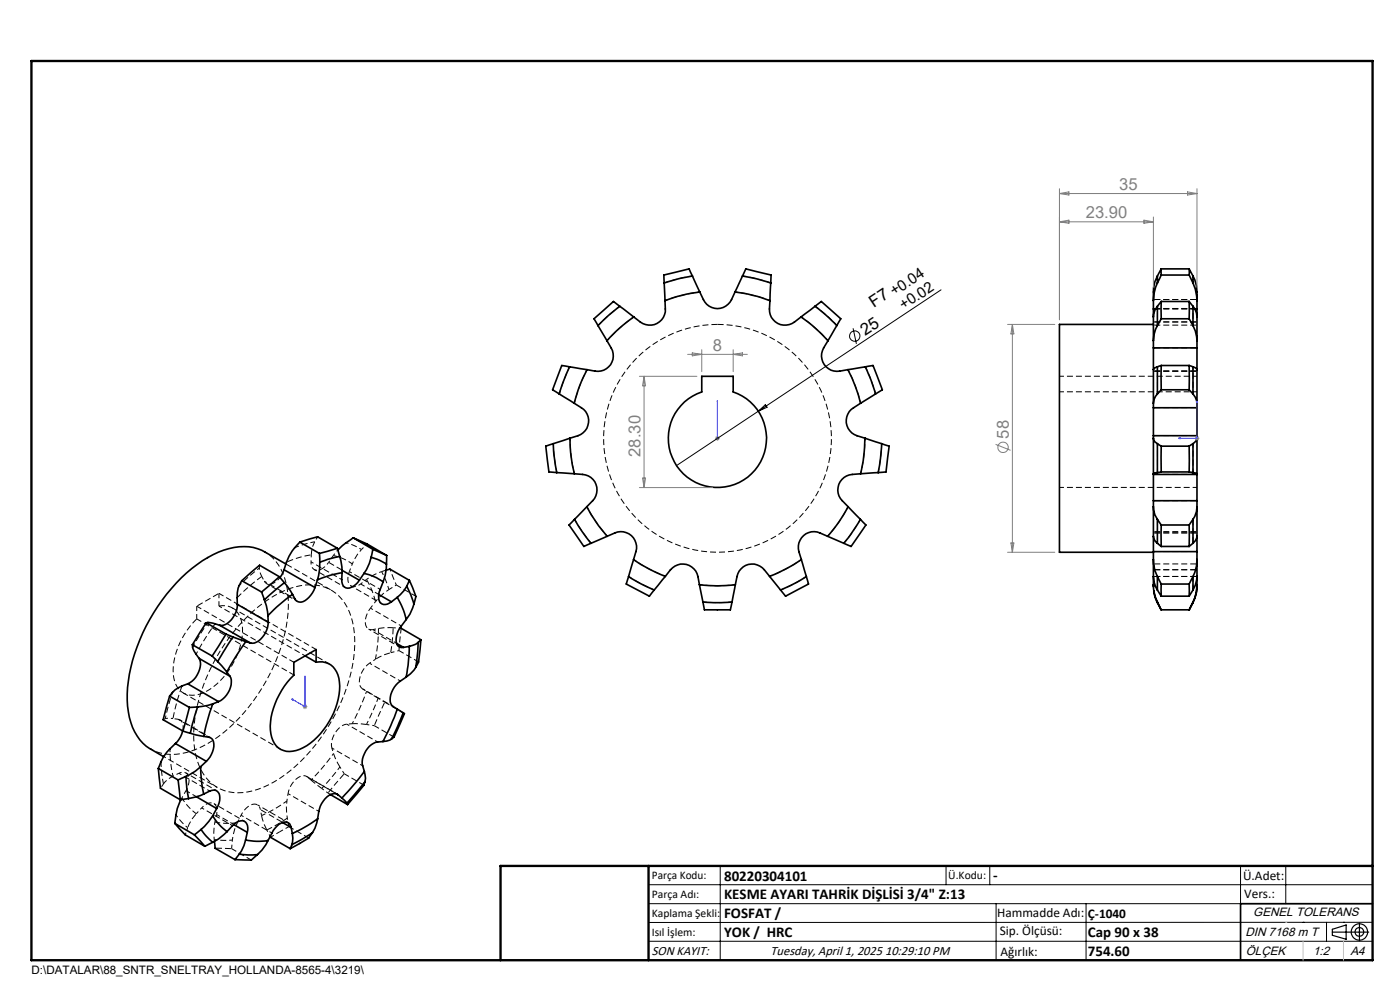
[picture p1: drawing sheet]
<svg xmlns="http://www.w3.org/2000/svg" width="297mm" height="210mm" viewBox="0 0 297 210" stroke-linecap="round" stroke-linejoin="round" font-family="sans-serif">
<g fill="none" stroke="#000" stroke-width=".21" stroke-dasharray="1.3 .6" stroke-dashoffset=".4" stroke-linecap="butt">
<path d="M146.9 58.5l-3 .6-3 .9M120.9 77.8l-1.3 2.8-.9 2.9M131.5 65l-2.4 1.9-2.2 2.1M163.5 60l-2.9-.9-3.1-.6M177.5 69l-2.2-2.1-2.4-1.9M117.4 94.1l.2 3.1 .5 3M185.8 83.5l-1-2.9-1.2-2.8M121.9 110.2l1.6 2.6 1.9 2.4M179 115.2l1.9-2.4 1.6-2.6M186.3 100.2l.5-3 .2-3.1M245.5 100.2v-6.1M253.1 100.2v-6.1"/>
<path d="M44.1 132l-3.2 5.2M133.4 122.3l2.6 1.5 2.8 1.3M149.1 127.7l3.1 .1 3.1-.1M165.6 125.1l2.8-1.3 2.7-1.5M77.7 153.7l2.5-5.6M45.9 172.8l3.7 2.1M55.5 173a29.4 29.4 0 0 0 5.4-3.1M65.2 164.8a1.85 1.85 0 0 0-2.4 .5l-1.1 1.4-.6 1.6"/>
</g>
<g fill="none" stroke="#000" stroke-width=".21" stroke-dasharray="1.3 .6" stroke-dashoffset=".6" stroke-linecap="butt">
<path d="M124.5 78.4a31.3 31.3 0 0 0-2.7 7.1M134.5 67.2a31.3 31.3 0 0 0-5.7 5.1M148.5 61.9a31.3 31.3 0 0 0-7.4 1.8M163.3 63.7a31.3 31.3 0 0 0-7.3-1.8M175.6 72.3a31.3 31.3 0 0 0-5.6-5.1M120.9 92.9a31.3 31.3 0 0 0 1 7.6M182.6 85.5a31.3 31.3 0 0 0-2.7-7.1M245.5 83.5v-5.7M253.1 83.5v-5.7M67.4 113.9l-.6 1M124.5 107.5a31.3 31.3 0 0 0 4.3 6.2M134.4 118.7a31.3 31.3 0 0 0 6.8 3.5"/>
<path d="M175.6 113.7a31.3 31.3 0 0 0 4.3-6.2M182.6 100.5a31.3 31.3 0 0 0 .9-7.6M45.6 132.3l-2.1 3.2-1.9 3.3M46.4 128.6l18.3 10.5M55.5 122.3l.6 1M58.2 126.4a38.1 38.1 0 0 0-16.3 23.3 20.6 20.6 0 0 0 .8 13.7 8.9 8.9 0 0 0 11 4.3 26.8 26.8 0 0 0 13.2-9.6 36.8 36.8 0 0 0 8.4-22.5 12.5 12.5 0 0 0-4.1-9.8 9.9 9.9 0 0 0-9.6-1l-3.4 1.6M78.6 129a4 4 0 0 0-.8 4 1.2 1.2 0 0 0 1.3 .6M79.1 133.6l1.2-.3M79.1 133.6l5 2.9M82.5 125.1l-1.2 .8-1.6 1.7M148.4 124a31.3 31.3 0 0 0 7.6 0M163.3 122.2a31.3 31.3 0 0 0 6.7-3.5"/>
<path d="M32 158.9a10.9 10.9 0 0 0 9.8-.1 33.4 33.4 0 0 0 15.3-15.6 31.4 31.4 0 0 0 3.8-18.2 10.5 10.5 0 0 0-4.7-8M36.1 158.8a24.3 24.3 0 0 0 .6 5.8M36.6 146.9l-1.5 5.6M70.4 158.7l.4 1.1M74.7 153.5l-1.1 .1M45.4 178.1l1.9 .2 2-.1M50.4 174.5l-.6 1.3-.5 2.4M55.2 171.7a1.46 1.46 0 0 0-1-1.2 1.46 1.46 0 0 0-1.6 .6l-.8 .8-.7 1"/>
</g>
<g fill="none" stroke="#000" stroke-width=".21" stroke-dasharray="1.3 .6" stroke-linecap="butt">
<path d="M152.2 68.8a24.2 24.2 0 0 0-21.2 35.8 24.2 24.2 0 0 0 41.6 1.4 24.2 24.2 0 0 0-18.8-37.1l-1.6-.1M55.1 119.9l-.1 .6M245.5 115.2v-5M253.1 115.2v-5M41.7 131.3a15.5 15.5 0 0 0-4.8 12.4 4.1 4.1 0 0 0 6.1 3.3 15.7 15.7 0 0 0 8.4-14.3 4.1 4.1 0 0 0-5-4.1M55.5 122.3l-2.6 2.1-2.6 2.4M79.7 127.6a16.1 16.1 0 0 0-2-4.7M80.3 133.3h.1M35.1 152.5l-.5 .1M70.8 159.8l1.3 2.9M38.4 169.6l.2-.3M45.5 178.5l-.1-.4"/>
<path d="M56.6 176.1l-.5-1.2-.6-1.9M56.6 176.1l4.4-2.6M70.1 168.5l-.5-.3"/>
</g>
<g fill="none" stroke="#000" stroke-width=".35">
<path d="M146.9 58.6l-3 .6-3 .8M146.9 58.6l1.5 3.3M146.9 58.6l-.7-1.6-5.4 1.3 .1 1.7M157.5 58.6l3 .6 3 .8M157.5 58.6l-1.6 3.3M157.5 58.6l.7-1.6 5.4 1.3-.1 1.7M245.5 58.6a9.4 9.4 0 0 0-.8 4.3v.9M245.5 58.6v1.4M246.3 58.3l-.8 1.7M246.3 57l-.8 1.6M246.3 57v1.3M246.3 58.3h6"/>
<path d="M246.3 57h6M252.3 58.3l.8 1.7M252.3 57v1.3M252.3 57l.8 1.6M253.1 58.6v1.4M253.1 58.6a9.4 9.4 0 0 1 .8 4.3v.9M120.8 77.8l-1.5 3.6-.7 2.2M120.8 77.8l3.7 .6M120.8 77.8l-1.6-.3-2 5.2 1.4 .9M124.5 78.4a30.5 30.5 0 0 0-2.7 7.1M126.9 69.1l1.9 3.2M128.8 72.3a4.7 4.7 0 0 1 1.2 3.9 3.3 3.3 0 0 1-3.7 2.5l-1.8-.3"/>
<path d="M131.5 65l-2.4 1.9-2.2 2.2M131.5 65l2.9 2.2M131.5 65l-1.4-1-4.1 3.6 .9 1.5M134.4 67.2a32.3 32.3 0 0 0-5.6 5.1M140.9 60l.2 3.8M141.1 63.8a4.6 4.6 0 0 1-.7 4 3.3 3.3 0 0 1-4.5 .5l-1.5-1.1M148.4 61.9a33.2 33.2 0 0 0-7.3 1.9M148.4 61.9a4.9 4.9 0 0 0 2.6 3.3 3.3 3.3 0 0 0 4.2-1.6l.7-1.7M148.9 79.8h6.6v3.3a10.4 10.4 0 0 1 5.1 16 10.4 10.4 0 0 1-16.8 0 10.4 10.4 0 0 1 5.1-16zM155.9 61.9a34.1 34.1 0 0 1 7.4 1.9M163.3 63.8a4.6 4.6 0 0 0 .7 4 3.3 3.3 0 0 0 4.5 .5l1.4-1.1M163.5 60l-.2 3.8"/>
<path d="M169.9 67.2a34.3 34.3 0 0 1 5.7 5.1M172.9 65l3 2.4 1.6 1.7M172.9 65l-3 2.2M172.9 65l1.3-1 1.9 1.6 2.3 2-.9 1.5M175.6 72.3a4.7 4.7 0 0 0-1.2 3.9 3.3 3.3 0 0 0 3.7 2.5l1.8-.3M177.5 69.1l-1.9 3.2M179.9 78.4a32.6 32.6 0 0 1 2.7 7.1M183.6 77.8l1.2 2.8 .9 3M183.6 77.8l-3.7 .6M183.6 77.8l1.6-.3 .9 2.3 1.1 2.9-1.5 .9M244.7 78.4v7.1M244.7 67.2v5.1"/>
<path d="M244.7 73.8v4.6M244.7 68.8h-19.9v48.3h19.9M244.7 65.5v1.7M244.7 63.8v1.7M244.7 72.3v1.5M244.7 73.8h9.2M244.7 65.5h.5M245.5 77.8v5.8M245.5 77.8l-.5 .2-.3 .4M245.5 65v4.1M245.5 69.1l-.7 2-.1 1.2M245.5 65l-.5 .8-.3 1.4"/>
<path d="M245.5 60l-.7 2.4-.1 1.4M246.3 77.5v5.2M246.3 77.5l-.8 .3M246.3 64l-.8 1M246.3 64v3.6M246.3 67.6l-.8 1.5M246.3 77.5h6M246.3 67.6h6M246.3 64h6M252.3 77.5v5.2M252.3 77.5l.8 .3M252.3 64v3.6"/>
<path d="M252.3 67.6l.8 1.5M252.3 64l.8 1M253.1 77.8v5.8M253.1 77.8l.7 .4 .1 .2M253.1 69.1l.5 1.1 .3 2.1M253.1 65v4.1M253.1 65l.7 1.4 .1 .8M253.1 60l.5 1.3 .3 2.5M253.5 65.5h.4M253.9 78.4v7.1M253.9 67.2v5.1M253.9 73.8v4.6"/>
<path d="M253.9 65.5v1.8M253.9 63.8v1.7M253.9 72.3v1.5M117.4 94.1l.1 2.3 .6 3.9M117.4 94.1l-1.6 .5 .3 3.1 .4 2.4 1.6 .2M118.6 83.6l3.2 1.9M120.9 92.9a29.1 29.1 0 0 0 .9 7.6M120.9 92.9l-3.5 1.2M121.8 85.5a4.7 4.7 0 0 1 3 2.9 3.3 3.3 0 0 1-2.2 4l-1.7 .5M182.6 85.5a4.8 4.8 0 0 0-3 2.9 3.3 3.3 0 0 0 2.2 4l1.7 .5M183.5 92.9a33.8 33.8 0 0 1-.9 7.6M183.5 92.9l3.5 1.2"/>
<path d="M185.7 83.6l-3.1 1.9M187 94.1l-.2 3.1-.5 3.1M187 94.1l1.6 .5-.6 5.5-1.7 .2M244.7 93l.3 .7 .5 .4M244.7 92.9v.1M244.7 92.9v7.6M244.7 86.5v5.9M244.7 85.5v1M244.7 92.4v.5M244.7 92.4h9.2M244.7 86.5h9.2M245.5 94.1l.8 .5"/>
<path d="M245.5 94.1v6.2M245.5 83.6l-.7 1.2-.1 .7M246.3 94.6v5.5M246.3 82.7l-.8 .9M246.3 94.6h6M246.3 82.7h6M252.3 94.6v5.5M252.3 82.7l.8 .9M253.1 94.1l-.8 .5M253.1 94.1v6.2M253.1 83.6l.5 .7 .3 1.2M253.9 93l-.1 .4-.7 .7"/>
<path d="M253.9 92.9v7.6M253.9 86.5v5.9M253.9 85.5v1M253.9 92.4v.6M60.7 119.7l-4.5-2.6a11 11 0 0 0-9.8 0 32.8 32.8 0 0 0-14.6 14.3 33.5 33.5 0 0 0-4.7 18.4 11.2 11.2 0 0 0 4.9 9.1l2.7 1.6M63.6 115l-.5 .5a10.5 10.5 0 0 0-2.8 5.4M63.6 115l3.8-1.1 4.2 2.4M63.6 115l4.2 2.4M67.8 117.4v1.9M67.8 119.3v1.4l-.5 2.3M71.6 116.3l-3.8 1.1M71.6 116.3l.5 1.7"/>
<path d="M72.1 118l-2.6 .7-1.7 .6M72.1 118l.4 2.3 .1 1.2M74.9 114.1l-2.3 1.6-.9 1M74.9 114.1l3 1.3 4.1 2.4M74.9 114.1l4.2 2.4M78.7 118.2l-.3 1.3-1.2 2.1M78.7 118.2l1.7 .6 1.6 .9M79.1 116.5l-.4 1.7M79.1 116.5l2.9 1.3M82 119.7l-.3 2.4-.4 1.3M82 117.8v1.9M118.1 100.3l3.7 .2"/>
<path d="M121.8 100.5a4.9 4.9 0 0 1 4 1.2 3.3 3.3 0 0 1-.1 4.5l-1.2 1.3M121.9 110.2l1.6 2.6 1.9 2.4M121.9 110.2l-1.2 1.2 3.2 4.5 1.5-.7M124.5 107.5a32.3 32.3 0 0 0 4.3 6.3M124.5 107.5l-2.6 2.7M128.8 113.8a4.6 4.6 0 0 1 4.1-.8 3.3 3.3 0 0 1 2 4l-.5 1.7M128.8 113.8l-3.4 1.4M134.4 118.7a31.8 31.8 0 0 0 6.7 3.6M134.4 118.7l-1.1 3.6M170 118.7a34.2 34.2 0 0 1-6.7 3.6M170 118.7l1.1 3.6M175.6 113.8a4.6 4.6 0 0 0-4.1-.8 3.4 3.4 0 0 0-2 4l.5 1.7"/>
<path d="M175.6 113.8l3.4 1.4M179.9 107.5a30.5 30.5 0 0 1-4.3 6.3M179.9 107.5l2.6 2.7M182.5 110.2l-2.1 3.2-1.4 1.8M182.5 110.2l1.2 1.2-3.1 4.5-1.6-.7M182.6 100.5a4.8 4.8 0 0 0-4 1.2 3.2 3.2 0 0 0 .1 4.5l1.2 1.3M186.3 100.3l-3.7 .2M244.7 107.5l.3 1.7 .5 1M244.7 113.8l.1 .5 .7 .9M244.7 107.5v6.3M244.7 100.6v5.6M244.7 113.8v3.2"/>
<path d="M244.7 118.7v3.2a5.4 5.4 0 0 0 .8 3.3M244.7 118.7l.3 2.3 .5 1.3M244.7 100.5v.1M244.7 106.2v1.3M244.7 117v1.7M244.7 100.6h9.2M244.7 106.2h9.2M244.7 117h9.2M245.5 100.3l-.8 .2M245.5 110.2l.8 1.2M245.5 115.2l.8 .7M245.5 110.2v5"/>
<path d="M246.3 100.1l-.8 .2M246.3 111.4v4.5M246.3 100.1h6M246.3 111.4h6M246.3 115.9h6M252.3 100.1l.8 .2M252.3 111.4v4.5M253.1 100.3l.8 .2M253.1 110.2l-.8 1.2M253.1 110.2v5M253.1 115.2l-.8 .7M253.9 107.5l-.1 1-.7 1.7"/>
<path d="M253.9 107.5v4.8a3.1 3.1 0 0 1-.8 2.9M253.9 100.6v5.6M253.9 113.7v3.3M253.9 118.7v1.5a9.9 9.9 0 0 1-.8 5M253.9 118.7l-.1 1.4-.7 2.2M253.9 100.5v.1M253.9 106.2v1.3M253.9 117v1.7M40.8 136.8l.1 .2a2.54 2.54 0 0 0 .7 1.8l.6 .9M40.8 136.8l4.2 2.4M42.2 139.7a4.4 4.4 0 0 1-1.9 5.1l-.5 .3M42.2 139.7l6.6 3.7"/>
<path d="M43.7 132.1l-2.9 4.7M43.7 132.1l1.4 .1 1.5 .4M43.7 132.1l4.2 2.4M45 139.2l1.2 1.1M46.6 132.6l6.6 3.8M47.9 134.5l-2.9 4.7M47.9 134.5l1.6 .6M49.5 135.1l-3.3 5.2M49.5 135.1l2.6 1M50.3 128.2a4.9 4.9 0 0 1-2.9 4.4h-.8M50.3 128.2l6.6 3.8M51.3 123.2l-.3 .4a5 5 0 0 0-.7 3.2v1.4"/>
<path d="M51.3 123.2l4.2 2.4M52.1 136.1l-2.1 3.2-1.9 3.2M52.1 136.1l1.1 .3M55.5 125.6l.6 1.6M56.1 127.2l.4 1.3 .3 2.1M56.8 130.6l.1 1.4M56.9 132a4.9 4.9 0 0 1-3 4.4h-.7M59.3 122.3l-3.8 3.3M59.3 122.3l1 1.3M59.3 122.3l-4.2-2.4-3.8 3.3M60.3 120.9l-.9 1.6M60.3 120.9l6.5 3.7"/>
<path d="M60.3 123.6l-4.2 3.6M60.3 123.6l1.8 2.5M62.1 126.1l-3.4 2.6-1.9 1.9M64.7 139.1l2.4 1.4M66.8 124.6a4.7 4.7 0 0 1-2.9 3.1 1.28 1.28 0 0 1-1.3-.6l-.5-1M67.3 123l-.5 1.6M72.5 121l3.7 2.1M72.6 121.5a21 21 0 0 0-5.3 1.5M72.6 121.5a3.3 3.3 0 0 0 .5 3 1.89 1.89 0 0 0 2.4-.5l.7-.9M77.2 121.6a10.9 10.9 0 0 1 4.1 1.8M77.2 121.6l-1 1.5M80.4 126.1l2.6 1.6"/>
<path d="M81.3 123.4a6 6 0 0 0-.9 3.8 1.35 1.35 0 0 0 2.2 .7l.4-.2M81.9 121l.8-.3 4.2 2.4M84.1 136.5l1.5 .8M84.3 126.7a16.9 16.9 0 0 1 1.9 4.7M84.3 126.7l-1.3 1M84.8 133.3h.3l4.2 2.4M86.2 131.4a8.1 8.1 0 0 0-2.1 3.6 1.72 1.72 0 0 0 1.1 2.4l.4-.1M86.3 124.3l-.6 1-1.4 1.4M86.3 124.3l.8 1.8 .7 2.1M86.8 137.1l-.2 4-.5 2.5M86.8 137.1l-1.2 .2M86.9 123.1l-.6 1.2"/>
<path d="M86.9 123.1l1.3 3.4-.4 1.7M87.8 128.2l-.8 2.1-.8 1.1M88.7 136.3l-.5 .4-1.4 .4M88.7 136.3l-.5 5.3M89.3 135.7l-.6 .6M89.3 135.7l-.5 4.7-.6 1.2M133.3 122.3l2.7 1.6 2.8 1.3M133.3 122.3l-.4 1.6 4.9 2.6 1-1.3M141.1 122.3a4.2 4.2 0 0 1 3.9-2.6 3.3 3.3 0 0 1 3.1 2.6l.3 1.7M141.1 122.3l-2.3 2.9M148.4 124a29.5 29.5 0 0 0 7.6 0M148.4 124l.7 3.7"/>
<path d="M149.1 127.7l2.3 .1 3.9-.1M149.1 127.7l.3 1.7h5.5l.4-1.7M156 124l-.7 3.7M163.3 122.3a4.9 4.9 0 0 0-3.3-2.6 3.3 3.3 0 0 0-3.6 2.6l-.4 1.7M163.3 122.3l2.3 2.9M171.1 122.3l-2 1.2-3.5 1.7M171.1 122.3l.4 1.6-4.8 2.6-1.1-1.3M244.7 124l.3 2.4 .5 1.3M244.7 124v.5M244.7 122.3v1.7M244.8 125.3l.2 1.3 .5 1.2M245.5 122.3v2.9"/>
<path d="M245.5 122.3l.8 1.6M245.5 125.2l.8 1.3M245.5 127.7l.8 1.7h6M245.5 127.7v.1M245.5 127.8l.8 1.6M246.3 123.9v2.6M246.3 123.9h6M246.3 126.5h6M252.3 123.9v2.6M253.1 122.3v2.9M253.1 122.3l-.8 1.6M253.1 125.2l-.8 1.3"/>
<path d="M253.1 127.7l-.8 1.7M253.1 127.7v.1M253.1 127.8l-.8 1.6M253.9 124v.2a7.4 7.4 0 0 1-.8 3.6M253.9 124l-.1 1.4-.7 2.3M253.9 122.3v1.7M36 147.7l-1.4 5 4.2 2.4M36 147.7l4.2 2.4M37.2 157.7a10.8 10.8 0 0 0-3.6 5.3M37.2 157.7l6.6 3.8M38.7 155l-.4 1.3-1.1 1.4M38.8 155.1l1.6 .4"/>
<path d="M39.8 145.1a5.8 5.8 0 0 0-3.8 2.6M39.8 145.1l6.6 3.7M40.2 150.1l-1.4 5M40.4 155.5l2.8 .7M41.9 150l-1.5 5.5M41.9 150l-1.7 .1M43.2 156.2a1.99 1.99 0 0 1 2 .8 4.3 4.3 0 0 1-1.4 4.5M45.1 149.3l-1.3 4.4-.6 2.5M45.1 149.3l-1 .3-2.2 .4M46.2 140.3l1.9 2.2M46.4 148.8l-1.3 .5M48.1 142.5l.7 .9"/>
<path d="M48.8 143.4a3.9 3.9 0 0 1-1.1 4.5l-1.3 .9M62.3 140.5l4.8-2.7v2.7a4 4 0 0 1 4.8 3.4 15.3 15.3 0 0 1-5.3 13.1 7.7 7.7 0 0 1-5.9 2.4 4.1 4.1 0 0 1-3.2-3.7 15.2 15.2 0 0 1 4.1-11.8l.7-.7zM81.2 157.3a4.3 4.3 0 0 0-4.3 3.7 4 4 0 0 0 .4 2.6M83 156.8l-.9 .4-.9 .1M84.3 150.4l-1.4 3.5-1.7 3.4M84.3 150.4l1.2 .8M85.5 151.2l-2.5 5.6M85.5 151.2l.3 .2-1 2.2-1.2 2.8-.6 .4M86.1 143.6a5.5 5.5 0 0 0-3.3 5.3 2.02 2.02 0 0 0 1.5 1.5M88.2 141.6l-1.1 1.3-1 .7M33.6 163l.4 4.2 4.2 2.4M33.6 163l4.2 2.4"/>
<path d="M37.1 174.7l2.2 2.4 4.2 2.4M37.1 174.7l4.1 2.4M37.8 165.4l.4 4.2M38.4 169.6a11.9 11.9 0 0 0-1.3 5.1M39.5 164.7l-1.7 .7M39.5 164.7l.1 2.4 .4 2.3M40 169.4l-1.8 .2M41.2 177.1l2.3 2.4M41.7 169l4.3 2.5M42.6 162.6l.2 3.8 .4 2M42.6 162.6l-1.1 1-2 1.1M42.7 176l-1.5 1.1"/>
<path d="M42.7 176l1.1 1.4 1.3 1.3M43.2 168.4a2.75 2.75 0 0 1 2.8-.6 2.96 2.96 0 0 1 0 3.7M43.2 168.4l-3.2 1M43.8 161.5l-1.2 1.1M45.1 173.1a12.2 12.2 0 0 0 3.1 3.3M45.1 173.1l-.8 1.1-1.6 1.8M45.1 178.7l-1.6 .8M45.5 178.5l.1 1.4 4.2 2.4M46 171.5l-.9 1.6M48.2 176.4a5.3 5.3 0 0 1 2.8-2.3 1.41 1.41 0 0 1 1.6 1.9l-.1 .6M48.2 176.4l-1.8 1.6-1.3 .7M49.6 174.9l2.9 1.7"/>
<path d="M52.1 178.2a12.4 12.4 0 0 0 4.8 .1M52.1 178.2l-.3 1.2-1 1.8M52.5 176.6l-.4 1.6M56.9 178.3l-1.3 2-1 1M57.3 177.4l4.3 2.6M59.9 174.5l1.9 1M61.8 175.5a1.33 1.33 0 0 0-2.2-.9l-.9 .7a8 8 0 0 0-1.8 3M61.8 175.5l.2 1.3M61.9 179.2l-.3 .8M62 176.8l.1 1-.2 1.4M66.3 176.6l-4.4 2.6M66.3 176.6l-.8 1.2-3.9 2.2"/>
<path d="M67.4 173.7l-2 1.3-3.4 1.8M67.4 173.7l-.6 2-.5 .9M70.1 168.5l3.6 2.2M71.4 168.4l.3 .2M71.7 168.6a2.12 2.12 0 0 0-2.8 .9l-.7 1a8.3 8.3 0 0 0-.8 3.2M71.7 168.6l.8 .7M72.5 169.3l1.1 1M73.6 170.3l.1 .4M77.3 163.6l-1.7 2.3-3.1 3.4M77.3 163.6l.2 1.5-.1 .7M77.4 165.8l-3.8 4.5M77.4 165.8l-.2 .8-3.5 4.1"/>
<path d="M50.8 181.2l-1 1.1M50.8 181.2l1.8 .2 2-.1M54.6 181.3l-1.3 1.1-3.5-.1M291.2 191.7h-28v12"/>
</g>
<g fill="none" stroke="#000" stroke-width=".21" stroke-dasharray="1.3 .6" stroke-dashoffset="-.2" stroke-linecap="butt">
<path d="M244.7 78.7h9.2M244.7 68.3h9.2M244.7 63.5h9.2M244.7 65.5h9.2M244.7 73.8h9.2M244.7 78.8h9.2M244.7 69h9.2M244.7 65.4h9.2M244.7 86.5h9.2M244.7 92.4h9.2M66 117.7a19.8 19.8 0 0 0-5.2 1.5M244.7 113h9.2"/>
<path d="M244.7 117h9.2M244.7 106.2h9.2M244.7 100.6h9.2M253.9 112.8h-9.2M253.9 119.6h-9.2M46.4 125.9l-4.7 2.7M82.9 138.5l-1.3 .4-2 1M244.7 122.3h9.2M244.7 120.9h9.2M81.6 148.9l-2.2 5M41.6 172.6l-.8 1-1 2M55.2 171.7l4.7 2.7"/>
</g>
<path d="M224.8 79.8h29.1M245.2 65.5h8.3M224.8 83.1h29.1M66.8 114.9l-2.1 .5-2.2 .8M74.7 119.6a10.6 10.6 0 0 0-4-1.8M224.8 103.4h29.1M76.5 123.9l3.9 2.2M78.4 140.7a4.7 4.7 0 0 0-2 4.8l.5 .6M36.7 164.6l-.9 .6-1.1 1.1M38.6 169.3a11.5 11.5 0 0 0 3 3.3M39.5 167.7l2.2 1.3" fill="none" stroke="#000" stroke-width=".21" stroke-dasharray="1.3 .6" stroke-dashoffset=".3" stroke-linecap="butt"/>
<g fill="none" stroke="#000" stroke-width=".21" stroke-dasharray="1.3 .6" stroke-dashoffset=".7" stroke-linecap="butt">
<path d="M245.5 60v-1.5M253.1 60v-1.5M66 119.2l6.5 3.8M66 119.2a1.47 1.47 0 0 0 .7 1.6 1.47 1.47 0 0 0 1.8-.3l1.2-1.2M66 117.7v1.5M76.7 116.6l-.9 1-1.1 2M76.7 116.6l-1.6-.9-1.7-.6M55 120.5l-4.2 3.6M56.1 123.3l6.5 3.8M56.5 123.8l6.6 3.8M66.7 120.8l6.5 3.8M74.1 121.2l6.6 3.8"/>
<path d="M74.1 121.2l-.2 .6a1.95 1.95 0 0 0 .9 2.6 2.2 2.2 0 0 0 1.7-.5M74.5 124.3l6.5 3.8M77.7 122.9l1.1-.7 2.2-1M78.2 133.4l6.5 3.8M78.6 129l6.5 3.8M79.6 139.9l-1.2 .8M82.7 120.7l1.4 3.4M83.4 133.2h1.4M37.8 152.6l6.5 3.7M44.7 156.5l-6.5-3.8M70.4 158.7l6.5 3.7M73.6 153.6l6.5 3.8"/>
<path d="M74.7 153.5l1.7-3.4 1.4-3.5M76.9 146.1l6.5 3.8M78.4 140.7l6.5 3.8M34.7 160.5l11.4 6.5M37.3 172.9l1.2 1.4 1.3 1.3M38 164l-1.3 .6M38 164l6.5 3.8M39.5 167.7a2.98 2.98 0 0 0 0-3.7 1.51 1.51 0 0 0-1.5 0M42.8 171.4l6.5 3.7M45.4 178.1l-.1-1.4 .3-2.3M45.9 172.8a1.82 1.82 0 0 0-1-2.5 2.63 2.63 0 0 0-2.1 1.1M46 167.7l-6.6-3.7"/>
<path d="M51.1 172.9l6.6 3.8M51.9 174.2l-6.5-3.8M55.5 173l-.3-1.3M60.9 169.9l-.1 1.3 .2 2.3M61.1 168.3l6.5 3.8M61.1 174.5l-6.5-3.8M71.6 168.5l-6.6-3.8"/>
</g>
<g fill="none" stroke="#000" stroke-width=".21" stroke-dasharray="1.3 .6" stroke-dashoffset=".2" stroke-linecap="butt">
<path d="M41.7 131.3l20.7 11.9M41.7 128.6l20.7 11.9M41.7 131.3v-2.7M46.4 125.9l20.7 11.9M46.4 125.9v2.7M79.6 139.9l.5-3.4 .2-3.2M85.1 133.3l-.5 4.7M245.5 125.1v-2.8M253.1 125.1v-2.8M38.9 147l20.6 11.9M69.9 140.9l-20.6-11.9M73.6 153.6a4.6 4.6 0 0 0-3.2 5.1"/>
<path d="M77.8 146.6l2.4 1.5M34.1 161.6l.6 4.7M68.3 167.2l-2.3-1.7"/>
</g>
<path d="M245.5 69v-4M253.1 69v-4M56.1 123.3a1.54 1.54 0 0 0 2.5 0l.8-.8M81 121.2l.9-.3M82.5 125.1l-.7-2-.8-1.9M37.8 152.6l-1.1-.2M76.9 146.1l.9 .5M34.7 166.3l-.6 .9M59.3 176.5l-1.9 1.1M61.3 175.3l-2 1.2M66 165.5l-.8-.7M68.3 167.2l3.8-4.5" fill="none" stroke="#000" stroke-width=".21" stroke-dasharray="1.3 .6" stroke-dashoffset=".5" stroke-linecap="butt"/>
<g fill="none" stroke="#000" stroke-width=".21" stroke-dasharray="1.3 .6" stroke-dashoffset=".8" stroke-linecap="butt">
<path d="M70.7 117.8l1-1.2M77.9 115.4l-1.2 1.2M76.5 123.9l1.2-1M36.7 152.4l-1.6 .1M79.4 153.9l-1.7-.2M80.2 148.1l1.4 .8M39.8 175.6l-.5 1.5M42.8 171.4l-1.2 1.2M45.6 174.4l.3-1.6M57.3 177.4l-.7-1.3M61.1 168.3l-.2 1.6M66 165.5l2.5-2.7 2.3-3"/>
<path d="M69.6 168.2l-1.3-1"/>
</g>
<path d="M69.7 119.3l2.9 1.6M70.3 125.2l-9.6-5.6M82.9 138.5l.5-5.3M38.6 145.5l-1.1 3.5-.8 3.4M65.2 164.8l6.2 3.6M73 164.1l-3.4 4.1M49.1 180l-3.4-.1" fill="none" stroke="#000" stroke-width=".21" stroke-dasharray="1.3 .6" stroke-dashoffset="-.1" stroke-linecap="butt"/>
<path d="M69.7 119.3l1-1.5M74.7 119.6l-.6 1.6M55 120.5l.1 .5 .4 1.3M79.7 127.6l-1.1 1.4M84.1 124.1l-1.6 1M84.6 138l-1.7 .5M38.6 169.3l.9-1.6M49.3 178.2l-.2 1.8M51.1 172.9l-.7 1.6M61 173.5l.3 1.8M72.1 162.7l.9 1.4" fill="none" stroke="#000" stroke-width=".21" stroke-dasharray="1.3 .6" stroke-dashoffset=".9" stroke-linecap="butt"/>
<path d="M66.8 114.9l-.4 .9-.4 1.9M80.4 133.3l3-.1M88.3 126.5l-4.2-2.4M38.8 155a1.85 1.85 0 0 0-1-2.4M77.7 153.7l-3-.2M83.6 156.3l-4.2-2.4M85.8 151.4l-4.2-2.5M88.8 140.4l-4.2-2.4M45.6 174.4a13.4 13.4 0 0 0 4.8 .1M65.5 177.8l-4.2-2.5M77.2 166.5l-4.2-2.4M53.3 182.4l-4.2-2.4" fill="none" stroke="#000" stroke-width=".21" stroke-dasharray="1.3 .6" stroke-dashoffset=".1" stroke-linecap="butt"/>
<g fill="none" stroke="#000" stroke-width=".21">
<path d="M181 69.6l.7 3.3M199.6 61.5l-56.1 37.3M160.9 87.2l1.4-1.3 .4 .5zM137.6 187.7h153.6M137.6 191.7h153.6M137.6 199.7h153.6M152.8 183.7v20M200.7 183.7v4M210 183.7v4M211.3 191.7v12M230.4 191.7v12M263.2 183.7v20"/>
<path d="M272.8 183.7v8M276.4 195.6h.1M281.4 195.6v4.1M285 195.6h.1M291.2 195.6l-153.6 .1"/>
<circle cx="181.3" cy="71.3" r="1.09"/>
</g>
<g fill="none" stroke="#808080" stroke-width=".21">
<path d="M224.8 40v27.8M224.8 47.1h19.9M224.8 47.1l2-.4v.7zM224.8 41.1l2-.4v.7zM224.8 41.1h29.1M242.7 46.7l2 .4-2 .3zM244.7 46v15M251.9 40.7l2 .4-2 .3zM253.9 40v21M135.6 79.8h12.2M136.6 79.8v23.6M136.6 79.8l.3 2h-.6z"/>
<path d="M145.9 75.2h12.6M146.9 74.9l2 .3-2 .3zM148.9 74.2v4.6M155.5 74.2v4.6M155.5 75.2l2-.3v.6zM213.7 68.8h10.1M214.8 68.8v48.3M214.8 68.8l.3 2h-.6zM151.7 93h1M151.8 92.6l.7 .7M152.2 92.5v1M152.5 92.6l-.7 .7"/>
<path d="M211.2 94.3l3.2 1.2M253.4 93h1M253.6 92.6l.7 .7M253.9 92.5v1M254.3 92.6l-.7 .7M135.6 103.4h15.6M136.3 101.4h.6l-.3 2zM213.7 117.1h10.1M214.5 115.2h.6l-.3 1.9zM64.2 149.9h1M64.3 149.5l.8 .7M64.7 149.4v1"/>
<path d="M65.1 149.5l-.8 .7"/>
<circle cx="212.8" cy="94.9" r="1.09"/>
</g>
<g fill="none" stroke="#000" stroke-width=".25">
<path d="M282.6 197.7h7.8M282.6 197.1l3-.9v3l-3-.8zM288.4 195.8v3.8M106.2 203.7h185"/>
<circle cx="288.4" cy="197.7" r="1.74"/>
<circle cx="288.4" cy="197.7" r=".93"/>
</g>
<path d="M152.2 92.9v.2zM152.2 85v.4v-.4M152.2 93h.1M152.2 85v8M249.9 93l.4-.1v.2zM253.9 85l.1 .4h-.2zM253.9 85v8h-4M61.9 148.3h.3v.2zM64.7 143.4l.1 .3h-.2zM64.7 143.4v6.5l-2.8-1.6" fill="none" stroke="#00f" stroke-width=".21"/>
<path d="M6.7 12.9h284.5v190.8h-284.5zM137.6 183.7v20M291.2 183.7h-185v20" fill="none" stroke="#000" stroke-width=".5"/>
<path d="M276.4 199.7v4M285 199.7v4" fill="none" stroke="#c0c0c0" stroke-width=".21"/>
<path d="M272.8 195.6h.1" fill="none" stroke="#c0c0c0" stroke-width=".25"/>
<g fill="#00f">
<path d="M152.2 92.9v.2zM152.2 85v.4z"/>
<path d="M249.9 93l.4 .1v-.2zM253.9 85l-.1 .4h.2z"/>
<path d="M61.9 148.3l.3 .2v-.2zM64.7 143.4l-.1 .3h.2z"/>
</g>
<g font-size="3.5" fill="#808080">
<text x="237.4" y="40.2">35</text>
<text x="230.3" y="46.2">23.90</text>
<text x="151.2" y="74.4">8</text>
<text x="214" y="93.1" transform="rotate(-90 214 93.1)">58</text>
<text x="135.9" y="96.9" transform="rotate(-90 135.9 96.9)">28.30</text>
</g>
<g font-size="3.5">
<text x="185.4" y="65.3" transform="rotate(-34 185.4 65.3)">F7 +0.04</text>
<text x="183.5" y="71.2" transform="rotate(-34 183.5 71.2)">25</text>
</g>
<g font-size="3.2">
<text x="191.7" y="65.8" transform="rotate(-34 191.7 65.8)">+0.02</text>
<text x="153.6" y="190.8">KESME AYARI TAHRİK DİŞLİSİ 3/4&quot; Z:13</text>
<text x="153.6" y="186.8">80220304101</text>
<text x="210.7" y="186.6">-</text>
<text x="153.6" y="194.8">FOSFAT /</text>
<text x="153.6" y="198.8">YOK / HRC</text>
<text x="230.8" y="198.7">Cap 90 x 38</text>
<text x="230.8" y="202.8">754.60</text>
</g>
<g font-size="2.8">
<text x="263.7" y="186.7">Ü.Adet:</text>
<text x="263.9" y="190.5">Vers.:</text>
<text x="211.5" y="194.5">Hammadde Adı:</text>
<text x="230.8" y="194.7">Ç-1040</text>
<text x="138.3" y="202.6">SON KAYIT:</text>
<text x="163.5" y="202.6">Tuesday, April 1, 2025 10:29:10 PM</text>
<text x="212.1" y="198.4">Sip. Ölçüsü:</text>
<text x="212.2" y="202.7">Ağırlık:</text>
</g>
<g font-size="2.6">
<text x="265.9" y="194.4">GENEL TOLERANS</text>
<text x="264.2" y="198.5">DIN 7168 m T</text>
<text x="264.3" y="202.6">ÖLÇEK</text>
<text x="278.5" y="202.6">1:2</text>
<text x="286.5" y="202.6">A4</text>
</g>
<g font-size="2.5">
<text x="138.3" y="186.4">Parça Kodu:</text>
<text x="138.3" y="190.5">Parça Adı:</text>
<text x="201.2" y="186.5">Ü.Kodu:</text>
<text x="138.3" y="194.5">Kaplama Şekli:</text>
<text x="138.3" y="198.6">Isıl İşlem:</text>
<text x="6.7" y="206.7">D:\DATALAR\88_SNTR_SNELTRAY_HOLLANDA-8565-4\3219\</text>
</g>
</svg>
